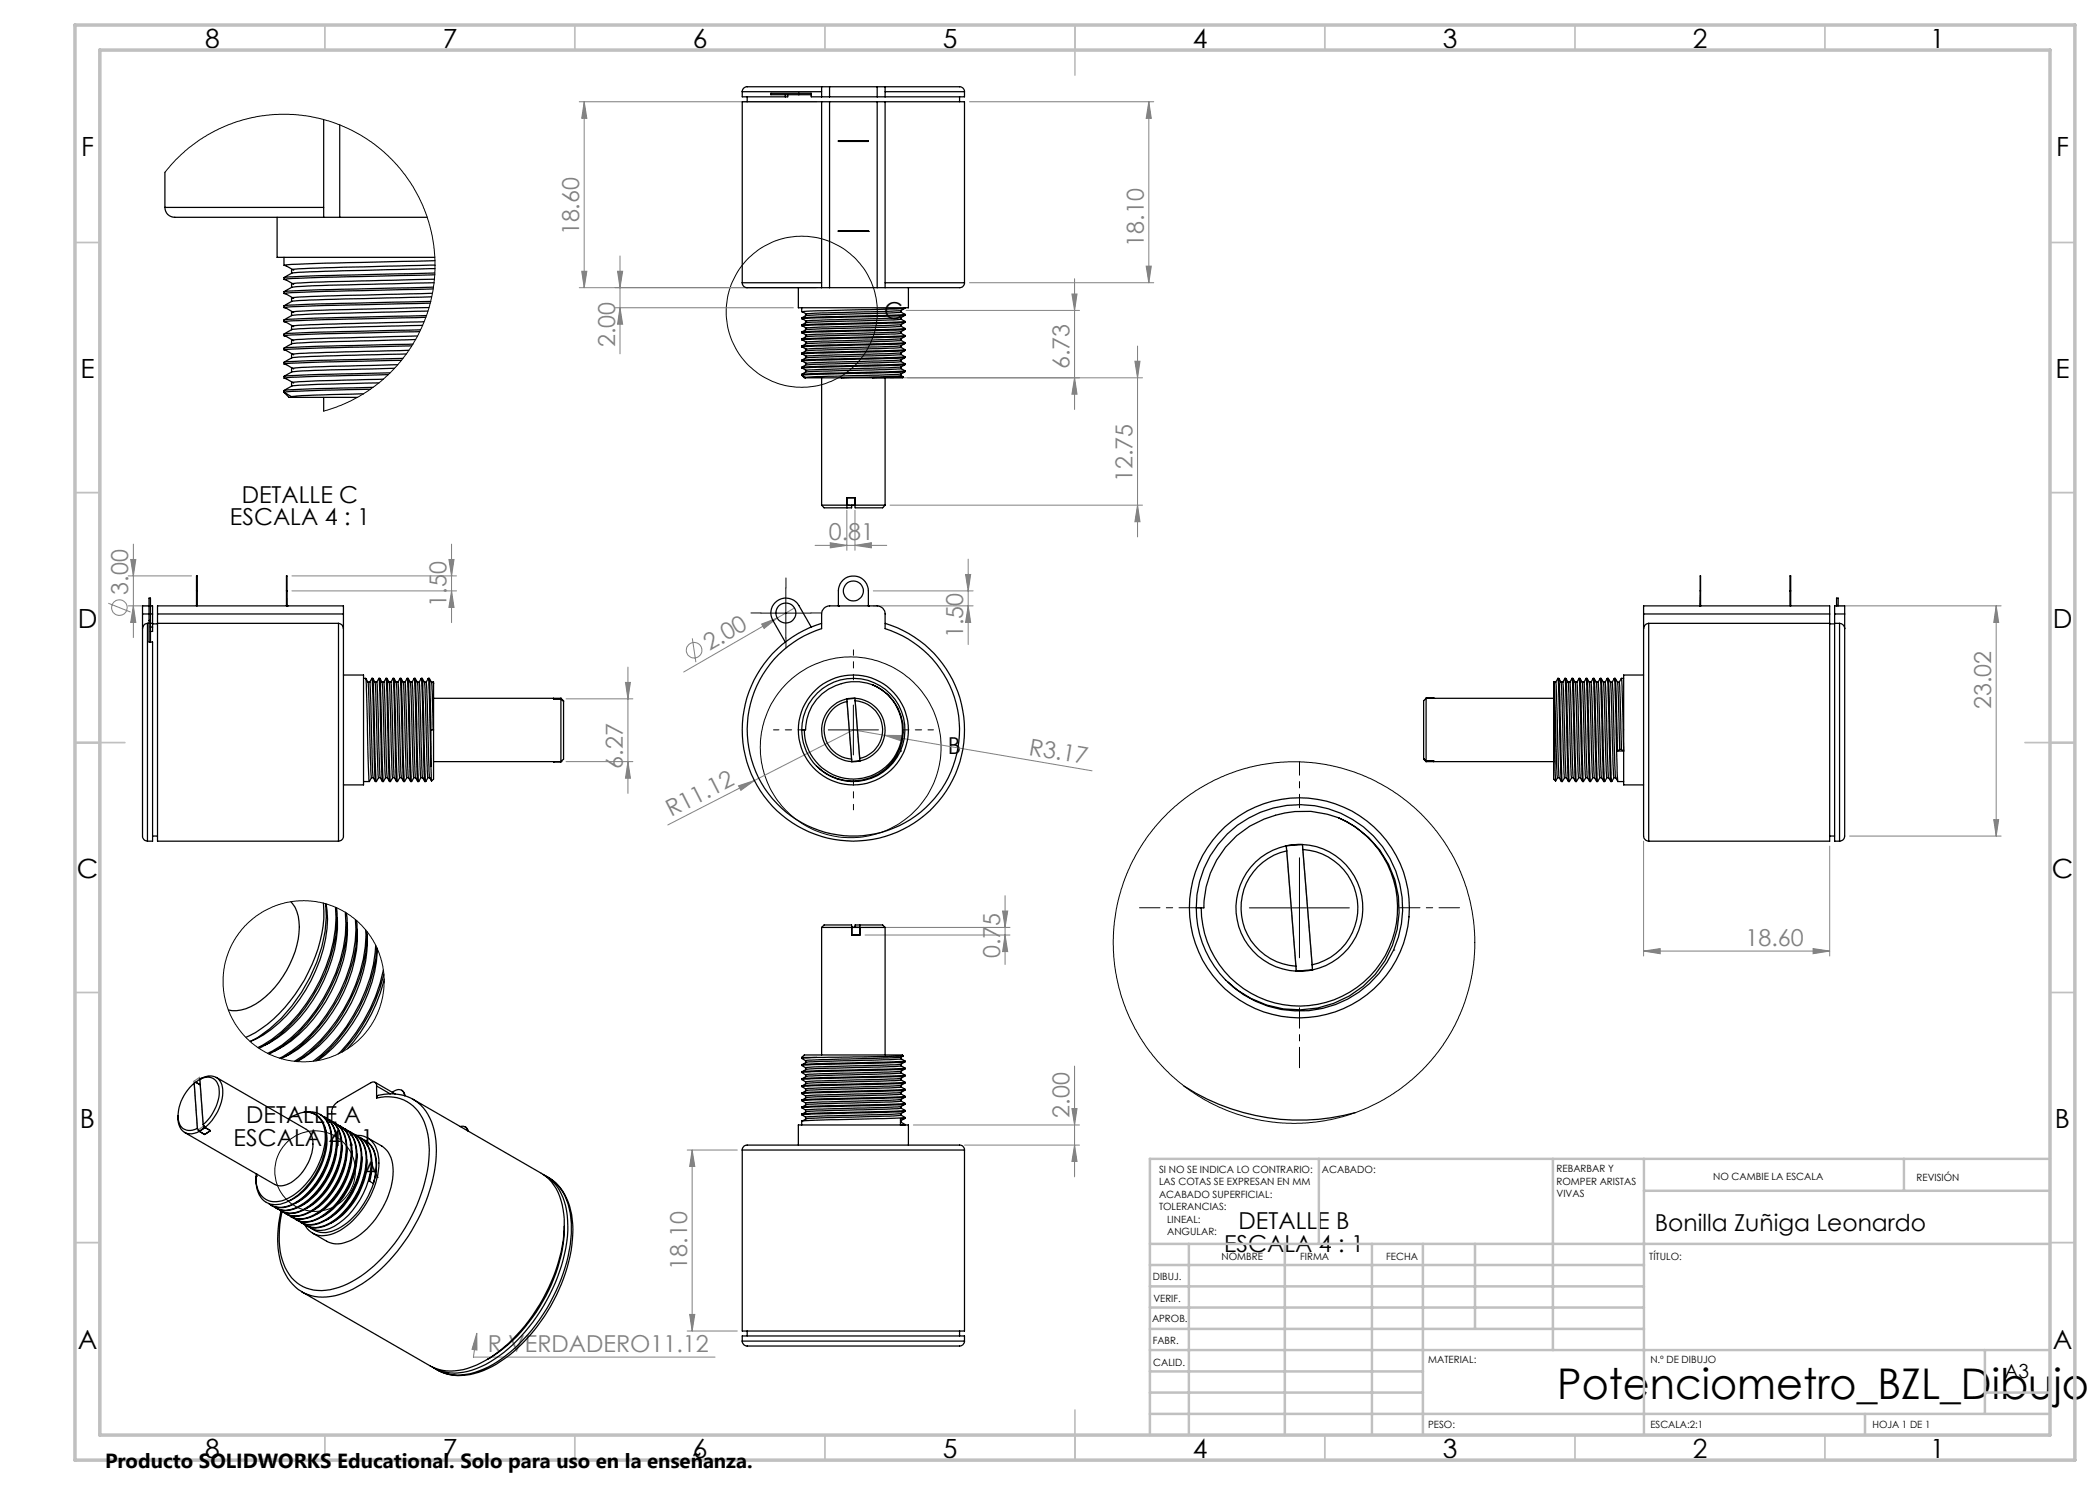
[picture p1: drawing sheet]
<svg xmlns="http://www.w3.org/2000/svg" width="420mm" height="297mm" viewBox="0 0 420 297" stroke-linecap="round" stroke-linejoin="round" font-family="sans-serif">
<g fill="none" stroke="#808080" stroke-width=".2">
<path d="M115.9 20.4h47.4M116.8 20.4v37.1M116.8 20.4l.6 3.3h-1.1zM193.9 20.4h36.9M229.8 20.4l.5 3.3h-1.1zM229.8 20.4v36.1M115.9 57.5h47.4M116.3 54.3h1.1l-.6 3.2zM123.5 54.3h1l-.5 3.2zM124 51.2v19.6M193.9 56.5h36.9M214.4 58.8h1l-.5 3.3z"/>
<path d="M214.9 55.7v26.2M229.2 53.2h1.1l-.5 3.3zM123 61.6h35.7M124 61.6l.5 3.2h-1zM178 75.6h50.5M181.2 62.1h34.7M214.9 75.6l.5 3.2h-1zM227 72.2h1l-.5 3.4zM227.5 69.2v38.2M25.6 115.2h12.7M26.1 111.9h1.1l-.5 3.3zM26.7 108.8v18.7"/>
<path d="M58.4 115.2h32.9M58.4 118.2h32.9M89.8 111.9h1l-.5 3.3zM90.3 118.2l.5 3.3h-1zM90.3 108.8v15.7M163 109.1h14.3M166.1 108.5l3.3 .6-3.3 .5zM169.4 102.1v8M171 109.1l3.3-.6v1.1zM171 102.1v8M174.7 118.2h19.9M178 101h50.5"/>
<path d="M193.1 114.9h1l-.5 3.3zM193.6 111.8v17.1M227.5 101l.5 3.3h-1zM21.7 120.6l4.4 1.8M25.6 121.2h4.9M26.7 121.2l.5 3.3h-1.1zM113.2 139.8h13.4M125.1 136.5h1l-.5 3.3zM125.6 133.4v25.3M138.5 127.7l.7 4.7M152.3 124.8l3.1-1.2-2.6 2.1zM158.9 121.6l-22.2 12.8"/>
<path d="M174.7 121.2h19.9M193.6 121.2l.5 3.3h-1zM367.9 121.2h32.3M399.2 121.2v46M399.2 121.2l.5 3.3h-1zM113.2 152.3h13.4M125.6 152.3l.5 3.3h-1zM147.7 157.2l3.2-1.1-2.7 2zM176.9 147.1h3.4l-.2 1zM176.9 147.1l-6.2-1.1-37.1 19M176.9 147.1l41.5 7.1M201 179.1v13.8"/>
<path d="M328.7 168.2v23M365.9 169.2v22M369.9 167.2h30.3M398.7 163.9h1l-.5 3.3zM173 187h29M173 185.5h29M200.5 182.2h1l-.5 3.3zM201 187l.5 3.3h-1zM328.7 190.2l3.3-.5v1zM328.7 190.2h37.2M362.6 189.7l3.3 .5-3.3 .5zM214.9 213.2v22.2"/>
<path d="M137.4 230h10.1M138.4 230v36.2M138.4 230l.6 3.3h-1.1zM182.7 225h33.2M192.9 229h23M214.4 221.7h1l-.5 3.3zM214.9 229l.5 3.3h-1zM95.4 266.7v3.3l-1-.1zM95.4 266.7l-.7 4.7h48.3M137.4 266.2h10.1M137.9 262.9h1.1l-.6 3.3z"/>
<circle cx="23.9" cy="121.5" r="1.55"/>
<circle cx="138.8" cy="130" r="1.55"/>
</g>
<g fill="none" stroke="#000" stroke-width=".2">
<path d="M157.2 117.6v10M152.2 122.6h10M165.7 146h10M170.7 141v10M259.9 171.6v20M249.9 181.6h20"/>
<circle cx="160.4" cy="62.4" r="15.1"/>
<circle cx="170.1" cy="149.5" r="18.1"/>
<circle cx="63" cy="234.2" r="8.1"/>
</g>
<path d="M259.9 161.6v-9.2" fill="none" stroke="#000" stroke-width=".2" stroke-dasharray="15.2 1.3 1.3 1.3" stroke-dashoffset="12.5"/>
<path d="M239.9 181.6h-12M279.9 181.6h12M259.9 201.6v12" fill="none" stroke="#000" stroke-width=".2" stroke-dasharray="15.2 1.3 1.3 1.3" stroke-dashoffset="11.1"/>
<path d="M169.4 139.8l1.6-.1 1 12.5-1.6 .1zM257.2 169.2l3.3-.3 2 25.1-3.2 .2zM38.8 216.2l1.1-.7 .7 9.8-1.1 .8z" fill="none" stroke="#808080" stroke-width=".25"/>
<g fill="none" stroke="#c0c0c0" stroke-width=".35">
<path d="M65 5v5M115 5v5M165 5v5M215 5v10M265 5v5M315 5v5M365 5v5M15 48.5h5M410 48.5h5M15 98.5h5M410 98.5h5M15 148.5h10"/>
<path d="M405 148.5h10M15 198.5h5M410 198.5h5M15 248.5h5M410 248.5h5M65 287v5M115 287v5M165 287v5M215 282v10M265 287v5M315 287v5M365 287v5"/>
</g>
<g fill="none" stroke="#c0c0c0" stroke-width=".5">
<path d="M263.8 231.8v17M310.6 231.8v38.2M328.8 231.8v55.2M328.8 238.2h81.2M380.8 231.8v6.4M410 231.8h-180v55.2M230 248.8h180M230 257.3h98.8M230 253h98.8M237.8 248.8v38.2M257 248.8v38.2M274.4 248.8v38.2"/>
<path d="M284.6 248.8v38.2M295 248.8v17M230 265.8h98.8M230 261.5h98.8M230 278.5h54.6M230 274.3h54.6M230 270h180M397 278.5h13M397 270v12.8M230 282.8h180M373 282.8v4.2"/>
</g>
<path d="M15 5h400v287h-400zM20 10h390v277h-390z" fill="none" stroke="#c0c0c0" stroke-width=".7"/>
<path d="M170.7 136v-6M160.7 146h-6M170.7 156v6M180.7 146h6" fill="none" stroke="#000" stroke-width=".2" stroke-dasharray="15.2 1.3 1.3 1.3" stroke-dashoffset="14.1"/>
<path d="M157.2 117.6v-2M152.2 122.6h-2M157.2 127.6v2M162.2 122.6h2" fill="none" stroke="#000" stroke-width=".2" stroke-dasharray="15.2 1.3 1.3 1.3"/>
<g fill="#808080">
<path d="M147.7 157.2l3.2-1.1-2.7 2z"/>
<path d="M152.3 124.8l3.1-1.2-2.6 2.1z"/>
<path d="M176.9 147.1h3.4l-.2 1z"/>
<path d="M171 109.1l3.3-.6v1.1zM166.1 108.5l3.3 .6-3.3 .5z"/>
<path d="M328.7 190.2l3.3-.5v1zM362.6 189.7l3.3 .5-3.3 .5zM95.4 266.7l-1 3.2 1 .1z"/>
<path d="M125.6 152.3l.5 3.3h-1zM125.1 136.5h1l-.5 3.3zM229.2 53.2h1.1l-.5 3.3zM229.8 20.4l.5 3.3h-1.1zM227.5 101l.5 3.3h-1zM227 72.2h1l-.5 3.4zM116.3 54.3h1.1l-.6 3.2zM116.8 20.4l.6 3.3h-1.1zM201 187l.5 3.3h-1zM200.5 182.2h1l-.5 3.3zM214.9 229l.5 3.3h-1zM214.4 221.7h1l-.5 3.3z"/>
<path d="M89.8 111.9h1l-.5 3.3zM90.3 118.2l.5 3.3h-1z"/>
<path d="M193.1 114.9h1l-.5 3.3zM193.6 121.2l.5 3.3h-1zM399.2 121.2l.5 3.3h-1zM398.7 163.9h1l-.5 3.3zM214.4 58.8h1l-.5 3.3zM214.9 75.6l.5 3.2h-1zM123.5 54.3h1l-.5 3.2zM124 61.6l.5 3.2h-1zM138.4 230l.6 3.3h-1.1zM137.9 262.9h1.1l-.6 3.3z"/>
<path d="M26.1 111.9h1.1l-.5 3.3zM26.7 121.2l.5 3.3h-1.1z"/>
</g>
<g fill="none" stroke="#000" stroke-width=".25">
<path d="M148.4 18.3v1.1h8.7M148.4 18.3h15.9M149.4 19.4v1M157.1 18.9v.5M157.6 18.9v.5h-.5M159.8 18.7h-5.6v.2h5.6M159.8 18.7h2.4v.7h2.1M159.8 18.7v.2M159.8 18.9h2.4M164.3 17.4h-14.5a1.08 1.08 0 0 0-1.4 .9M164.3 17.4h1.6M164.3 19.4h1.6"/>
<path d="M164.3 17.4v2M165.9 17.4v2M165.9 19.4h9.5M165.9 17.4h9.5M175.4 19.4h1.6M175.4 17.4h1.6M175.4 17.4v2M177 17.4h14.5a1.08 1.08 0 0 1 1.4 .9M177 18.3h15.9M177 17.4v2M191.9 19.4v1M192.9 18.3v1.1h-15.9"/>
<path d="M33 34.5v7M64.7 23.9v19.6M67.9 25v18.5M164.3 20.4h1.6M164.3 20.4h-15.9v36.1M164.3 20.4v37.1M165.9 20.4v37.1M165.9 20.4h9.5M167.7 28.1h6v.2h-6zM175.4 20.4h1.6M175.4 20.4v37.1M177 20.4h15.9v36.1"/>
<path d="M177 20.4v37.1M33 41.5a2.14 2.14 0 0 0 2.7 2h29M33 41.5h31.7M55.4 43.5v8h31.6M56.8 51.5v1.6M57.2 58.8l1.5 .9M57.2 56l1.5 .9M57.2 53.2l1.5 .8M58.3 59.6v.7M58.3 53.9v.7M64.7 43.5h3.2M67.9 43.5h17.5"/>
<path d="M86.3 59.4h-2.2a515.9 515.9 0 0 0-25.8 .9l-1.5 .9v.3M86.5 58.7h-2.4a515.9 515.9 0 0 0-25.8 .9M86.6 57.8l-21.5 .5-8.3 .4 .5 .1M86.7 57.4l-22.8 .6-7.1 .3M86.8 56.5l-27.4 .8a2.51 2.51 0 0 0-1.8 .6l-.8 .4v.4M86.9 55.8l-27.5 .8-1.1 .2v.7M87 55a737.9 737.9 0 0 0-30.2 .9l.5 .1M87 54.6a733.6 733.6 0 0 0-30.2 .9M87 53.7l-2.9 .1a511.3 511.3 0 0 0-25.8 .8l-1.5 .9v.4M87 52.1a737.2 737.2 0 0 0-30.2 1l.5 .1M87 53l-2.9 .1a511.3 511.3 0 0 0-25.8 .8M148.4 56.5a1.21 1.21 0 0 0 1.7 1h14.2"/>
<path d="M148.4 56.5h15.9M159.7 57.5v4.1h22v-4.1M164.3 57.5h1.6M165.9 57.5h9.5M167.7 46.3v-.2h6v.2M167.7 46.2h6M167.7 46.3h.1M173.7 46.3h.1M175.4 57.5h1.6M177 56.5h15.9M192.9 56.5a1.21 1.21 0 0 1-1.7 1h-14.2M56.8 78.5l1.5 .8"/>
<path d="M56.8 78.5l1 1h.5M57.2 72.9l1.5 .9M57.2 70.1l1.5 .9M57.2 67.3l1.5 .9M57.2 64.4l1.5 .9M57.2 61.6l1.5 .9M57.2 75.7l1.5 .9M58.3 76.5v.7M58.3 70.9v.7M58.3 65.2v.7M58.3 79.3v.2M58.3 79.5h13.2"/>
<path d="M64.7 79.5v2.7M72.7 78.8l-9.8 .2-4.6 .3M74.1 77.9l-11.1 .2-6.2 .4M74.6 77.5l-10.7 .2-7.1 .4M75.8 76.6l-15.9 .4a4.1 4.1 0 0 0-3.1 1.1v.4M76.7 75.8l-13.1 .4-5.3 .3M77.6 74.9l-12.5 .3-8.3 .4 .5 .1M78 74.6l-14.1 .3-7.1 .4M78.9 73.7l-19.5 .6a2.55 2.55 0 0 0-1.8 .5l-.8 .5v.3M79.6 73l-19.2 .5-2.1 .2v.7M80.3 72.1l-15.2 .3-8.3 .4 .5 .1M80.6 71.7l-16.7 .4-7.1 .4"/>
<path d="M81.3 70.8l-21.5 .6a4.1 4.1 0 0 0-3 1.1v.3M81.8 70.1l-19.7 .5-3.8 .3M82.3 69.2l-17.2 .4-8.3 .4 .5 .1M82.6 68.8l-18.7 .4-7.1 .4M83.1 67.9l-23.7 .7a2.53 2.53 0 0 0-1.8 .6l-.8 .4v.4M83.5 67.2l-24.1 .7-1.1 .1v.8M83.9 66.3l-18.8 .4-8.3 .5 .5 .1M84.1 66l-20.2 .4-7.1 .4M84.5 65l-.3 .1a525.8 525.8 0 0 0-25.9 .8l-1.5 .9v.4M84.8 64.3l-.6 .1a525.8 525.8 0 0 0-25.9 .8M85.2 63.5l-20.1 .4-8.3 .4 .5 .1M85.3 63.1l-21.4 .5-7.1 .4"/>
<path d="M85.6 62.2l-26.2 .8a2.53 2.53 0 0 0-1.8 .5l-.8 .5v.3M85.8 61.5l-26.4 .8-1.1 .1v.7M86 60.6a690.4 690.4 0 0 0-29.2 .9l.5 .1M86.1 60.3l-22.2 .5-7.1 .4M160.3 75l.8 .5M160.3 61.6v.7M160.3 63.6v.1M160.3 65v.2M160.3 66.4v.2M160.3 67.8v.2M160.3 69.2v.2M160.3 70.6v.2"/>
<path d="M160.3 72v.2M160.3 73.4v.2M160.3 74.9v.1M160.3 75l.6 .6h.2M161.1 71.6l-.7 .4M161.1 68.8l-.7 .4M161.1 66l-.7 .4M161.1 63.1l-.7 .5M161.1 74.1v.3l-.7 .5M161.1 71.3v.3M161.1 68.4v.4M161.1 65.6v.4"/>
<path d="M161.1 62.8v.3M161.1 75.5v.1M161.1 75.6h7.2M164.3 75.6v25.4M168.3 75.6h6.3M177 75.6v25.4M180.2 72l-19 .6-.1 .4-.7 .4M180.2 69.1l-18.1 .6-1 .1v.4l-.7 .4M180.2 66.3l-18.1 .6-1 .1v.4l-.7 .4M180.2 63.5l-18.1 .6-1 .1v.4l-.7 .4M180.2 74.8l-19.1 .7M180.2 68.1l-19.1 .7"/>
<path d="M180.2 65.3l-19.1 .7M180.2 62.4l-19.1 .7M180.2 73.7l.8 .5M180.2 72.3l.8 .4M180.2 70.9l.8 .4M180.2 69.5l.8 .4M180.2 67.7v.4l.8 .4M180.2 66.7l.8 .4M180.2 64.9v.4l.8 .4M180.2 63.8l.8 .5M180.2 62.1v.3l.8 .5M180.2 75.1l.5 .3-.2 .2h-5.9"/>
<path d="M180.2 70.6v.3M180.2 73.4v.3M180.2 73.4l-19.1 .7M180.2 70.6l-19.1 .7M180.2 67.7l-19.1 .7M180.2 64.9l-19.1 .7M180.2 62.1l-19.1 .7M180.2 75.1l-11.9 .5M180.2 73.7l-19.1 .7M180.2 72.3l-19.1 .7M180.2 70.9l-19.1 .7M180.2 69.5l-19.1 .7"/>
<path d="M180.2 66.7l-19.1 .7M180.2 63.8l-19.1 .8M180.6 75.4l-6 .2M181 68.7l-2 .2-18.7 .5 1 .5M181 63l-2 .2-18.7 .5 1 .5M181 61.6l-2 .2-18.7 .5 1 .5M181 73l-.8 .4M181 71.5l-.8 .5v.3M181 70.1l-.8 .5M181 68.7l-.8 .4v.4M181 67.3l-.8 .4M181 65.9l-.8 .4v.4"/>
<path d="M181 64.5l-.8 .4M181 63.1l-.8 .4v.3M181 61.7l-.8 .4M181 74.4l-.8 .4v.3M181 74.3l-2 .2-18.7 .5M181 74.2l-20.6 .7M181 72.7l-20.6 .7M181 71.3l-20.6 .7M181 69.9l-20.6 .7M181 68.5l-20.6 .7M181 67.1l-20.6 .7M181 65.7l-20.6 .7"/>
<path d="M181 64.3l-20.6 .7M181 62.9l-20.6 .7M181 71.3l-.1 .2-1.9 .2-18.7 .5 1 .5M181 69.9l-.1 .2-1.9 .2-18.7 .5 1 .5M181 67.1l-.1 .2-1.9 .1-18.7 .6 1 .5M181 65.7l-.1 .2-1.9 .1-18.7 .6 1 .5M181 64.3l-.1 .2-1.9 .1-18.7 .6 1 .4M181 72.7l-.1 .3-1.9 .1-18.7 .5 1 .5M181 61.6h.1M181 62.9v.1M181 68.5v.2M181 74.2v.1"/>
<path d="M169.4 99.6h1.6M169.4 99.6v1.4M171 99.6v1.4M39.3 118.2v-3h.1v3M39.3 118.2h.1M39.3 118.2v3M39.4 118.2v3M57.3 118.2v-3h.1v3M57.3 118.2h.1M57.3 118.2v3M57.4 118.2v3M164.3 101h5.1"/>
<path d="M164.3 101l.5 .6h4.6M169.4 101h1.6M169.4 101v.6M170.4 101l-.1 .6h-.9M170.9 101.1h.1M171 101h6M171 101v.6h5.5l.5-.6M340 118.2v-3l.1 3M340 118.2h.1M340 118.2v3M340.1 118.2v3M358 118.2v-3h.1v3"/>
<path d="M358 118.2h.1M358 118.2v3M358.1 118.2v3M28.5 125.7v41.1a1.15 1.15 0 0 0 1 1.4M28.5 122.8h1.3M28.5 122.8v2.9M29.5 124.7a1.01 1.01 0 0 0-1 1M29.5 124.7v43.5M29.5 124.7h.3M29.8 124.1v4.3h.7v39.8h-1M29.8 124.1v-4.5h.3v4.5M29.8 121.2h-1.3v1.6"/>
<path d="M29.8 124.1h.3M30.1 121.2h.4v1.6M30.1 124.7h.4M30.1 122.8h.4M30.1 125.4h.4M30.1 124.1v4.3M30.5 124.7v.7M30.5 124.8h1M30.5 125.4v.9h-.4M30.5 122.8v1.9M31.5 124.7v43.5h36.2M31.5 122.8v-1.6h37.2v1.6"/>
<path d="M31.5 124.7h36.2M31.5 122.8h37.2M31.5 122.8v1.9M57.4 121.2h.1M67.7 124.7a1.08 1.08 0 0 1 1 1M67.7 124.7v43.5M68.7 125.7v41.1a1.15 1.15 0 0 1-1 1.4M68.7 135h4v22h-4M68.7 122.8v2.9M72.7 135.7h.4M73.1 135.7l.7 20.6M73.2 135.7l.2 .4a7.4 7.4 0 0 1 .4 3.4l.5 16"/>
<path d="M73.6 136.4h.3l.5-.7h.1l.7 20.6h-.1M73.9 136.5l.7 19M74.4 135.7l.7 20.6M74.6 135.7l.2 .4a8.1 8.1 0 0 1 .4 3.8l.5 15.6M75 136.4h.4l.4-.7h.2l.7 20.6h-.2M75.4 136.5l.7 19M75.8 135.7l.7 20.6M76 135.7a4.2 4.2 0 0 1 .6 3l.5 16.8M76.4 136.4h.4M76.8 136.4l.4-.7h.2l.7 20.6h-.2M76.8 136.4l.7 19.1M77.2 135.7l.7 20.6"/>
<path d="M77.4 135.7l.2 .4a8 8 0 0 1 .4 3.7l.5 15.7M78.2 136.5l.7 19M78.6 135.7l.7 20.6M78.8 135.7h-.2l-.4 .7h-.4M78.8 135.7l.7 20.6M78.8 135.7a4.2 4.2 0 0 1 .6 2.9l.5 16.9M79.6 136.5l.7 19M80 135.7l.7 20.6M80.2 135.7h-.2l-.4 .7h-.4M80.2 135.7l.7 20.6h-.2M80.2 135.7l.2 .4a8 8 0 0 1 .4 3.7l.6 15.7M80.6 136.4h.4l.4-.7h.2l.7 20.6h-.2"/>
<path d="M81 136.5l.7 19M81.4 135.7l.7 20.6M81.6 135.7a4.2 4.2 0 0 1 .6 2.9l.6 16.9M82.1 136.4h.3l.4-.7h.2l.7 20.6h-.2M82.4 136.5l.7 19M82.8 135.7l.7 20.6M83 135.7l.5 .8 .1 .7 .6 18.3M83.5 136.4h.3M84.2 135.7l.7 20.6M84.5 135.7a4 4 0 0 1 .5 2.9l.6 16.9M84.9 136.4h.3M85.7 135.7l.2 4.6 .3 12.9"/>
<path d="M85.8 135.7h-.1l-.5 .8 .7 19M85.8 135.7l.4 10.3M85.9 135.7l.2 .4a7.6 7.6 0 0 1 .4 3.7l.1 6.2M86.3 136.4h.3M86.7 136.3v.4zM86.7 136.7v9.3M86.7 139.7h25.5M110.7 139.7v.1M110.7 139.8h1.5M112.2 139.7v.1M112.2 139.8v12.5M112.2 139.8l.5 .5"/>
<path d="M112.2 139.7l.5 .6M162.2 125.4l-2.4-4.3a3 3 0 0 0-4.1-1.1 3 3 0 0 0-1.1 4.1l2.5 4.3M164.3 124.7a22.2 22.2 0 0 0-11.7 34.2 22.2 22.2 0 0 0 36.2 0 22.2 22.2 0 0 0-11.8-34.2M164.8 121.7l.5-.4 .6-.1h9.5a1.63 1.63 0 0 1 1.6 1.6v2.9a21.2 21.2 0 0 1 10.9 32.7 21.2 21.2 0 0 1-34.4 0 21.2 21.2 0 0 1 10.8-32.7l.1-3.2zM167.7 121.2v-3a3 3 0 0 1 3-3 3 3 0 0 1 3 3v3M167.7 121.2h.1M169.4 139.8a6.4 6.4 0 0 0-5 6.7 6.4 6.4 0 0 0 6 5.8M169.4 139.8v.5M171 139.7l-1.6 .1M171 139.7a6.3 6.3 0 0 1 6 5.8 6.3 6.3 0 0 1-5 6.7M171 139.7v.5M173.7 121.2h.1"/>
<path d="M174.6 137a10.1 10.1 0 0 1 4.2 14.9 10.1 10.1 0 0 1-15.5 1.3 10.2 10.2 0 0 1-3-7.2M174.6 137a9.8 9.8 0 0 1 1.5 17.2 9.8 9.8 0 0 1-15.2-8.2M174.6 137a9.9 9.9 0 0 0-13.5 9h-.8M285.2 139.7h25.5M285.2 139.7h.1M285.2 139.7v12.5M285.2 139.7l-.5 .5v11.5M286.7 139.7h.1M310.7 137l.4 19.2M310.7 137v18.8l.4 .4M310.7 137v-.7l.2 1 .4 15.1 .2 3.1M310.8 136.4h.3"/>
<path d="M311.1 136.5l.6 18.4 .1 .6 .5 .8M311.6 135.7l-.5 .8M311.6 135.7h.1a4.2 4.2 0 0 1 .6 3l.6 16.8M311.6 135.7l.7 20.6M311.7 135.7l.8 20.6M312.6 136.5l.6 19M313 135.7l-.4 .7h-.4M313 135.7h.2l.2 .4 .3 .8 .4 15.5 .2 3.1M313 135.7l.7 20.6M313.2 135.7l.7 20.6M314 136.5l.6 18.4v.6l.5 .8M314.4 135.7l-.4 .7h-.4"/>
<path d="M314.4 135.7h.2l.5 .8v1l.6 18M314.4 135.7l.7 20.6M314.6 135.7l.7 20.6M315.4 136.5l.5 17.6 .2 1.4 .4 .8M315.8 135.7l-.4 .7h-.4M315.8 135.7h.2l.2 .4 .3 .8 .4 15.5 .2 3.1M315.8 135.7l.7 20.6M316 135.7l.7 20.6M316.8 136.5l.6 18.4 .1 .6 .4 .8M317.2 135.7l-.4 .7h-.4M317.2 135.7h.2l.5 .8 .1 1 .6 18M317.2 135.7l.7 20.6"/>
<path d="M317.4 135.7l.7 20.6M318.2 136.5l.7 19M318.6 135.7l-.4 .7h-.3M318.6 135.7h.2l.3 .4 .2 .8 .5 15.4 .2 3.2M318.6 135.7l.7 20.6M318.8 135.7l.7 20.6M319.6 136.5l.7 19M320 135.7l-.4 .7h-.3M320 135.7h.2l.5 .8 .1 1 .6 18M320 135.7l.7 20.6M320.2 135.7l.7 20.6M320.7 136.4h.3"/>
<path d="M321 136.4l.6 16.3a6.1 6.1 0 0 0 .3 3.2l.3 .4M321.5 135.7l-.5 .7M321.5 135.7h.1l.3 .4a9.7 9.7 0 0 1 .4 3.8l.3 12.4 .2 3.2M321.5 135.7l.7 20.6M321.6 135.7l.7 20.6M322.4 136.5l.6 18.3 .1 .7 .5 .8M322.9 135.7l-.5 .7h-.3M322.9 135.7h.1l.5 .8 .4 13.4M322.9 135.7l.7 20.6M323 135.7l.3 3.5 .2 11M323.8 136.5l.5 13.4M324.3 135.7l-.5 .7h-.3"/>
<path d="M324.3 135.7l.4 14.5M324.3 135.7h.4M328.7 125.7v40.8a1.28 1.28 0 0 0 1 1.7M328.7 135h-4v22h4M328.7 122.8v-1.6h37.2v1.6M328.7 122.8h37.2M328.7 122.8v2.9M329.7 124.7a1.06 1.06 0 0 0-1 1M329.7 124.7v43.5M329.7 124.7h36.2M340 121.2h.1M365.9 124.7v43.5h-36.2"/>
<path d="M365.9 124.8h1M365.9 122.8v1.9M366.9 124.7v43.5h1M366.9 122.8v-1.6h2v1.6M366.9 124.7h1M366.9 122.8h2M366.9 122.8v1.9M367.3 121.1v-1.5h.3v1.5M367.3 121.1h.3M367.3 121.1v.1M367.6 121.1v.1M367.9 124.7a1.08 1.08 0 0 1 1 1"/>
<path d="M367.9 124.7v43.5M368.9 125.7v41.1a1.15 1.15 0 0 1-1 1.4M368.9 122.8v2.9M72.7 156.3h1.1M74.3 155.5l-.4 .8M74.3 155.5h.3M74.6 155.5l.5 .8M75.7 155.5l-.4 .8M75.7 155.5h.4M76.1 155.5l.4 .8M77.1 155.5l-.4 .8M77.1 155.5h.4"/>
<path d="M77.5 155.5l.4 .8M78.5 155.5l-.4 .8M78.5 155.5h.4M78.9 155.5l.4 .8M79.3 156.3h.2M79.9 155.5l-.4 .8M79.9 155.5h.4M80.3 155.5l.4 .8M81.4 155.5l-.5 .8M81.4 155.5h.3M81.7 155.5l.4 .8M82.8 155.5l-.5 .8"/>
<path d="M82.8 155.5h.3M83.1 155.5l.4 .8M84.2 155.5l-.5 .8M84.2 155.5h.3M84.5 155.5l.4 .8M84.5 155.5l-.7-19 .4-.8h.3l.1 1.3 .5 19.3M84.9 156.3h.2M85.6 155.5l-.4 .8M85.6 155.5h.3M86.2 153.2l.1 3M86.2 146v7.2M86.2 146h.5"/>
<path d="M86.7 146v9.8l-.4 .4-.4-.7M86.7 152.3h25.5M110.7 152.3h.1M112.2 152.3h.1M112.7 140.3v11.5l-.5 .5M160.3 146a10.3 10.3 0 0 1 12.9-10 10.3 10.3 0 0 1 6.5 14.9 10.3 10.3 0 0 1-16.2 2.5M169.4 140.3a5.8 5.8 0 0 0-4.6 6.2 5.8 5.8 0 0 0 5.5 5.3M169.4 140.3l.9 11.5M170.3 151.8l.1 .5M171 140.2a5.8 5.8 0 0 1 5.5 5.3 5.8 5.8 0 0 1-4.6 6.2M171 140.2l.9 11.5M171.9 151.7l.1 .5"/>
<path d="M172 152.2l-1.6 .1M180.1 150.2h.1M284.7 151.7l.5 .6M284.7 151.7l.5 .5M285.2 152.2v.1M285.2 152.3h25.5M285.2 152.2h1.5M286.7 152.2v.1M311.5 155.5l-.4 .7M311.5 155.5h.4M312.3 156.3h.2M312.9 155.5l-.4 .8"/>
<path d="M312.9 155.5h.4M313.2 155.5l.5 .8M313.7 156.3h.2M314.3 155.5l-.4 .8M314.3 155.5h.4M315.1 156.3h.2M315.7 155.5l-.4 .8M315.7 155.5h.4M316.5 156.3h.2M317.1 155.5l-.4 .8M317.1 155.5h.4M317.9 156.3h.2"/>
<path d="M318.6 155.5l-.5 .8M318.6 155.5h.3M318.9 155.5l.4 .8M319.3 156.3h.2M320 155.5l-.5 .8M320 155.5h.3M320.3 155.5l.4 .8M320.7 156.3h.2M321.4 155.5l-.5 .8M321.4 155.5h.3M322.2 156.3h.1M322.8 155.5l-.5 .8"/>
<path d="M322.8 155.5h.3M323.5 150.2h1.2M323.6 156.3h1.1M323.9 149.9l-.4 .3M323.9 149.9h.4M324.3 149.9l.4 .3M30.5 167.2h1M257.2 169.2a12.7 12.7 0 0 0-10 13.4 12.7 12.7 0 0 0 12.1 11.6M257.2 169.2l.2 1M257.4 170.2a11.7 11.7 0 0 0-9.2 12.3 11.7 11.7 0 0 0 11 10.7M257.4 170.2l1.8 23M260.5 168.9l-3.3 .3"/>
<path d="M260.5 168.9a12.7 12.7 0 0 1 12 11.7 12.7 12.7 0 0 1-10 13.4M260.5 168.9l.1 1M260.6 169.9a11.7 11.7 0 0 1 10.9 10.7 11.7 11.7 0 0 1-9.1 12.4M260.6 169.9l1.8 23.1M267.7 163.5a20.1 20.1 0 0 1 11.3 24 20.1 20.1 0 0 1-22.3 14.3 20.3 20.3 0 0 1-17.4-20.2M267.7 163.5a19.6 19.6 0 0 1 3 34.5 19.6 19.6 0 0 1-30.5-16.4M267.7 163.5a20.2 20.2 0 0 0-24.4 8.5 18.9 18.9 0 0 0-2.5 9.6h-1.5M365.9 167.2h1M58.2 180.3a7.5 7.5 0 0 1 1.6 6.3 19.7 19.7 0 0 1-9.6 14.7 6.9 6.9 0 0 1-4.5 .7M64.7 180.6a24.9 24.9 0 0 1-3 13.8 28.3 28.3 0 0 1-11.9 12.8l-.6 .3M65.1 180.8a28.2 28.2 0 0 1-4.8 17.6 26.8 26.8 0 0 1-10.3 9.9M65.2 180.8a24.9 24.9 0 0 1-3 15.3 26.8 26.8 0 0 1-11.1 11.8l-1 .3"/>
<path d="M67.1 181.5a30.7 30.7 0 0 1-7.3 21.2 25.2 25.2 0 0 1-8.2 6.8M67.3 181.5a29.9 29.9 0 0 1-6.4 20.2 25.2 25.2 0 0 1-9.1 8M67.4 183.5a26.4 26.4 0 0 1-3.7 14.7 25.9 25.9 0 0 1-10.7 10.8M69.1 182.5a28.3 28.3 0 0 1-4.3 17 27.6 27.6 0 0 1-11.3 11.2M69.3 182.6a26.6 26.6 0 0 1-3.5 15.7 29.3 29.3 0 0 1-11.9 12.5h-.1M69.4 184.6a27.6 27.6 0 0 1-5.4 17.5 24.9 24.9 0 0 1-9.1 8.2M71.1 183.9a30.1 30.1 0 0 1-5.8 19 25.3 25.3 0 0 1-9.4 8.7M71.3 184.1a28.6 28.6 0 0 1-4.9 17.7 27.3 27.3 0 0 1-10.1 9.9M71.4 185.8a28 28 0 0 1-6.1 18.3 23.4 23.4 0 0 1-8.3 7.2M73.1 186a30.8 30.8 0 0 1-7.3 20.2 26.4 26.4 0 0 1-6.9 6.1M73.4 186.9a29.2 29.2 0 0 1-8.1 20.7 22.2 22.2 0 0 1-5.9 4.7M73.4 186.3a31.6 31.6 0 0 1-8.1 20.8 22.4 22.4 0 0 1-6 5.2"/>
<path d="M75.1 189.1a32.6 32.6 0 0 1-12.4 23.1M75.4 189.6a32.8 32.8 0 0 1-12.2 22.6M75.5 189.8a30.1 30.1 0 0 1-11.9 22.3M76.7 194a33.4 33.4 0 0 1-9.1 16.8M76.8 194.8a33.9 33.9 0 0 1-8.4 15.6M76.8 195.9a31.8 31.8 0 0 1-7.3 13.9M164.3 185.5h6.1M164.3 185.5l.5-.5h5.5l.1 .5M164.3 185.5v25.5M170.4 185.5h1.6M170.4 187h1.6M170.4 185.5h.1"/>
<path d="M170.4 185.5v1.5M171.9 185h4.6l.5 .5M171.9 185h-.9v.5M171.9 185l.1 .5M172 185.5h5M172 185.5v1.5M177 185.5v25.5M239.3 181.6a20.6 20.6 0 0 1 25.8-20 20.6 20.6 0 0 1 12.8 30 20.6 20.6 0 0 1-32.3 4.8M259.2 193.2l.1 1M262.4 193l.1 1M262.5 194l-3.2 .2M278.7 190h.1"/>
<path d="M38.8 216.6a8.4 8.4 0 0 0-3.1 7.7 2.35 2.35 0 0 0 3.8 1.4M38.8 216.6l.7 9.1M39.2 216.5l.8 .5M39.2 216.5l-.4 .1M40 215.9a2.39 2.39 0 0 1 2.5-.3 2.39 2.39 0 0 1 1.3 2.2 8.8 8.8 0 0 1-3.2 7.1M40 215.9l.6 9M40.3 215.7l-1.1 .8M40.3 215.7l-.2 .1M40.3 215.7a2.65 2.65 0 0 1 2.9-.3 2.65 2.65 0 0 1 1.4 2.6 9.8 9.8 0 0 1-3.6 7.5M40.3 215.7l-.3 .2M43.3 215.5l18 10.4a3.4 3.4 0 0 1 1.3 3.5 9.6 9.6 0 0 1-5.3 7.6l-1.4 .2-1-.3-18-10.4M75 216.5l4 2.3"/>
<path d="M75.3 219.6l.2-.5a9.6 9.6 0 0 1 7.2 .8M75.3 217.2a.69 .69 0 0 0-.3-.7 .69 .69 0 0 0-.8 0l-6.7 3.9a2.42 2.42 0 0 0-1.1 2v1.9M75.3 219.6a8 8 0 0 1 10.1 6.4 24.2 24.2 0 0 1-2 15.1 32.4 32.4 0 0 1-13 15.2 10.7 10.7 0 0 1-9.8 1 9.6 9.6 0 0 1-4.7-8.1l.1-4.2 .4-2.7M75.3 217.2v2.4M75.3 217.2l2.8 1.6M78.5 218.5a1.38 1.38 0 0 1 2.3 .2l.1 .4M80.3 218l.5 .4 .2 .7M82.7 219.9l25.6 14.8a9.7 9.7 0 0 1 4.3 7.1 27.7 27.7 0 0 1-2.9 15.7 33.4 33.4 0 0 1-12.5 14.6 11.9 11.9 0 0 1-10.2 1.5l-26.5-15.2M82.7 219.9a10.2 10.2 0 0 1 4.5 8.1 31.3 31.3 0 0 1-5.5 19.2 29.6 29.6 0 0 1-12 11 10.2 10.2 0 0 1-9.2 .2M160.3 211.5l.1 .2 2.9-.2M160.3 211.5h3M160.4 213.1l.7 .4"/>
<path d="M160.4 214.5l.7 .4v.4M160.4 215.9l.7 .5M160.4 217.3l.7 .5v.3M160.4 218.8l.7 .4M160.4 211.7l.7 .4v.4M161.1 219.2v.3M161.1 216.4v.3M161.1 213.5v.4M180.2 218.8l-17.4 .6-1.5 .1-.7 .4M180.2 212.8l-19.1 .7M180.2 214.2l-19.1 .7M180.2 215.6l-19.1 .8"/>
<path d="M180.2 217.1l-19.1 .7M180.2 218.5l-19.1 .7M180.2 219.9l-19.1 .7M180.2 213.2l.8 .4M180.2 214.6l.8 .4M180.2 216l.8 .4M180.2 217.4l.8 .4M180.2 213.2l-17.5 .5-1.4 .2-.7 .4M180.2 214.6l-18.3 .6-.6 .1-.7 .4M180.2 216l-17.4 .6-1.5 .1-.7 .4M180.2 217.4l-18.3 .6-.6 .1-.7 .4M180.2 211.8l-18.3 .6h-.6l-.7 .5"/>
<path d="M180.2 211.8l.8 .4M180.2 211.4v.4M180.2 211.4l-19.1 .7M180.7 211.2l-.5 .2M180.7 211.2l-17.4 .3M180.7 211.2l-.2-.2h-19.6l-.6 .5M181 217.8l-20.7 .7 .1 .2 20.6-.7-.8 .5v.3l.8 .4M181 212.2l-20.7 .7 .1 .2 20.6-.7-.8 .4v.4M181 213.8l-.8 .4v.4M181 215l-20.7 .7 .1 .2 20.6-.7-.8 .4v.4M181 216.4l-20.7 .7 .1 .2 20.6-.7-.8 .5v.3M181 213.6l-4.4 .3-14.4 .3-1.9 .1v.2"/>
<path d="M181 219.2l-4.4 .3-14.4 .3-1.9 .2v.1M181 213.8l-20.6 .7M181 212.2v.2M181 213.6v.2M181 215v.2M181 216.4v.2M181 217.8v.2M181 219.2v.2M236.8 217.2a42.6 42.6 0 0 0 34.3 5.3M35.6 223.2a3.1 3.1 0 0 0 1.9 3.5l.9 .1 1.5-.5M39.5 225.7l.4 .6M39.9 226.3l1 .6"/>
<path d="M40.6 224.9l.4 .6M40.8 225.2v.4M41 225.5l-1.1 .8M41 225.5l1.1 .6M42.1 226.1l-1.2 .8M51.3 234.7l-.1 .7M51.4 234.8v.5l-.2 .1M60.9 222.4a3.8 3.8 0 0 1 4 2.8 12.7 12.7 0 0 1-2.1 10.1 12 12 0 0 1-6.7 5.5 3.9 3.9 0 0 1-4.8-3.6l-.1-1.8M60.9 222.4a3.7 3.7 0 0 1 4 3.5 14 14 0 0 1-3.8 11 9.3 9.3 0 0 1-5.9 3.4 3.8 3.8 0 0 1-3.9-3.6l-.1-1.3M60.9 222.4a7.8 7.8 0 0 0-3.2 1.4M61.2 222.4a4.1 4.1 0 0 1 4.8 3.4 14.9 14.9 0 0 1-4.3 12.6 8.7 8.7 0 0 1-5.5 3.1 3.2 3.2 0 0 1-2.5-.8M64 222.9l.1 .1"/>
<path d="M64.1 223a5 5 0 0 1 2.3 4.4 15.8 15.8 0 0 1-7.8 13.5 4.4 4.4 0 0 1-4.4 .1M64.6 223.3a4.6 4.6 0 0 1 2.6 4.1 15.7 15.7 0 0 1-7.3 13.8 4.4 4.4 0 0 1-5.1 .1M65 225.5a12.2 12.2 0 0 1-2.4 10.5 12.1 12.1 0 0 1-4.9 4.2M65 223.4l.1 .1M65.1 223.6a5.1 5.1 0 0 1 2.3 4.3 15.9 15.9 0 0 1-7.8 13.6 4.4 4.4 0 0 1-4.4 .1M65.6 223.8a4.7 4.7 0 0 1 2.6 4.2 15.7 15.7 0 0 1-5.4 12.4 6.4 6.4 0 0 1-6.2 2l-.8-.5M66 224a5.5 5.5 0 0 1 2.4 5.6 15.9 15.9 0 0 1-7.8 12.5 4.4 4.4 0 0 1-4.4 .1M66.4 227.9a14.3 14.3 0 0 1-7.2 12.7M66.6 224.4a5 5 0 0 1 2.7 5.2 16.1 16.1 0 0 1-7.4 12.8 4.6 4.6 0 0 1-5.1 .1M67 224.6l.1 .1M67.1 224.7a5 5 0 0 1 2.3 4.4 15.7 15.7 0 0 1-7.8 13.5 4.4 4.4 0 0 1-4.3 .2M67.4 228.4a14.7 14.7 0 0 1-7.3 12.8"/>
<path d="M67.6 225a4.6 4.6 0 0 1 2.6 4.1 15.7 15.7 0 0 1-7.3 13.8 4.4 4.4 0 0 1-5.1 .2M68 225.2h.1M68.1 225.3a5 5 0 0 1 2.3 4.4 15.9 15.9 0 0 1-7.8 13.5 4.4 4.4 0 0 1-4.4 .1M68.4 229a14.5 14.5 0 0 1-7.2 12.8M68.5 225.6a4.6 4.6 0 0 1 2.7 4.1 15.5 15.5 0 0 1-8.3 14.3 4 4 0 0 1-4.1-.4M69 225.7l.1 .1M69.1 225.8a5.2 5.2 0 0 1 2.3 4.5 15.9 15.9 0 0 1-7.8 13.5 4.4 4.4 0 0 1-4.4 .1M69.4 229.5a14.5 14.5 0 0 1-7.3 12.9M69.6 226.1a5.1 5.1 0 0 1 2.6 5.2 16 16 0 0 1-7.3 12.8 4.6 4.6 0 0 1-5.1 .1M70 226.3a4.6 4.6 0 0 1 2.4 4.5 15.9 15.9 0 0 1-7.8 13.6 4.4 4.4 0 0 1-4.3 .1M70.4 230.1a14.6 14.6 0 0 1-7.3 12.8M70.6 226.7a5 5 0 0 1 2.6 5.2 16.1 16.1 0 0 1-7.3 12.7 4.4 4.4 0 0 1-5.1 .2"/>
<path d="M71 226.9l.1 .1M71.1 227a4.9 4.9 0 0 1 2.2 4.4 15.7 15.7 0 0 1-7.7 13.6 4.4 4.4 0 0 1-4.4 .1M71.2 227.1a4.2 4.2 0 0 1 4.5 4.1 15.7 15.7 0 0 1-4 11.6 10 10 0 0 1-7.4 4.4 4 4 0 0 1-3.3-2.2M71.4 230.7a14.6 14.6 0 0 1-7.1 12.7l-.2 .1M71.5 227.3a4.6 4.6 0 0 1 2.7 4.2 15.5 15.5 0 0 1-8.3 14.2 4 4 0 0 1-4.1-.3M72 227.5a5.6 5.6 0 0 1 2.4 5.6l-.6 3.1 .9 .5M72.4 231.3a14.5 14.5 0 0 1-7.3 12.8M72.6 227.9a4.7 4.7 0 0 1 2.6 4.1 12 12 0 0 1-.5 4.7M73 228.1a4.9 4.9 0 0 1 2.3 4.7l-.1 1.5-.5 2.4M73.3 231.9a14.3 14.3 0 0 1-7.2 12.7M73.5 227.6l2.8 1.6a5.6 5.6 0 0 1 2.3 5 17.3 17.3 0 0 1-8.4 13.9 5.1 5.1 0 0 1-4.9 .1l-2.8-1.6M74.4 232.4v1.1l-.5 2.8"/>
<path d="M74.7 236.7a14.9 14.9 0 0 1-8.3 9.6 4.3 4.3 0 0 1-4.2-.7M92 225.3a1.15 1.15 0 0 1 1.6 .9M93 225.4l.3 .2 .4 .7M108.6 234.9a10 10 0 0 1 4.9 8.2 29.8 29.8 0 0 1-4.1 16.9 30.9 30.9 0 0 1-13.2 13.3 10 10 0 0 1-9.8 .1M109 235.1l.7 .4M109.7 235.5a10 10 0 0 1 4.6 7.5 28.3 28.3 0 0 1-3.6 17.1 32.2 32.2 0 0 1-12.3 13.2 12.1 12.1 0 0 1-9.8 1.2l-1.1-.5M109.7 235.5a9.9 9.9 0 0 1 4.5 8.1 30.5 30.5 0 0 1-4.8 18.1 31.9 31.9 0 0 1-11.8 11.7 11.7 11.7 0 0 1-9.2 1.1l-.9-.5M109.7 235.5h.1M148.4 230a1.16 1.16 0 0 1 1.6-1h36a33.4 33.4 0 0 1 6.5 .2l.3 .4 .1 .4M148.4 230v36.2h44.5v-36.2M148.4 230h44.5M159.7 229v-4h22v4"/>
<path d="M160.4 220.1l20.6-.6-.8 .4v.3M160.4 220.2l.7 .4v.3M160.4 221.6l.7 .4M160.4 223l.7 .4v.4M161.1 222v.4M180.1 223.8l.9-.1-.8 .4v.4l.8 .4-.9 .1zM180.2 221.6l-18.8 .7-.8 .4M180.2 224.5h-.1M180.2 221.3l-19.1 .7M180.2 222.7l-19.1 .7M180.2 224.1l-.1 .1M180.2 220.2l.8 .5"/>
<path d="M180.2 223.1l.8 .4M180.2 220.2l-18.2 .6a1.84 1.84 0 0 0-1.4 .5M180.2 223.1l-18.2 .6a1.84 1.84 0 0 0-1.4 .5M181 220.9l-.8 .4v.3l.8 .5M181 222.1l-20.7 .7 .1 .2 20.6-.7-.8 .4v.4M181 220.7l-4.4 .2-14.4 .4-1.9 .1v.1l20.7-.6M181 223.5l-20.7 .7v.8M181 220.7v.1M181 222.1v.1M181 223.5v.2M181 224.9v.1M56.2 242.2a19.7 19.7 0 0 0 .6 12 9.4 9.4 0 0 0 3.7 4.2"/>
<path d="M57.2 242.7l.1 .1M60.1 244.5l.2 .1M112.9 245.2a32.2 32.2 0 0 1-7.9 20.3 26.9 26.9 0 0 1-7.5 6.3M86.7 273.6l.8 .4M148.4 268.2a1.16 1.16 0 0 0 1.6 1h41.6a1.05 1.05 0 0 0 1.3-1M148.4 268.2v-1h44.5v1M148.4 268.2h44.5M149.4 266.2v1M191.9 266.2v1"/>
<circle cx="170.7" cy="118.2" r="2"/>
<circle cx="157.2" cy="122.6" r="2"/>
<circle cx="170.7" cy="146" r="11"/>
<circle cx="259.9" cy="181.6" r="22"/>
</g>
<g fill="none" stroke="#000" stroke-width=".2">
<path d="M33 34.5l2.2-2.6 2.8-2.5 2.6-1.9 3.3-1.8 3.7-1.4 3.6-.9 3.7-.5h2.9l3.9 .3 4 1 3.2 1.2 3.1 1.5 2.8 1.8 2.8 2.4 2.3 2.4 2.1 2.9 1.7 3 1.4 3 1.2 4.1 .5 2.8 .2 2.6-.2 4.7-.7 3.7-1.1 3.7-1.4 3-2.1 3.4-2.4 3.1-2.1 2.1-2.9 2.3-2.4 1.5-3.4 1.6-3.6 1.2"/>
<circle cx="60.7" cy="196.3" r="16.1"/>
<circle cx="258.8" cy="188.5" r="36.2"/>
</g>
<text font-size="8.5" x="311.4" y="279.7">Potenciometro_BZL_Dibujo</text>
<g font-size="5.3">
<text x="41" y="9.5">8</text>
<text x="88.5" y="9.5">7</text>
<text x="138.5" y="9.5">6</text>
<text x="188.5" y="9.5">5</text>
<text x="238.5" y="9.5">4</text>
<text x="288.5" y="9.5">3</text>
<text x="338.5" y="9.5">2</text>
<text x="386" y="9.5">1</text>
<text x="16.2" y="31.3">F</text>
<text x="411.2" y="31.3">F</text>
<text x="16.1" y="75.5">E</text>
<text x="411.1" y="75.5">E</text>
<text x="15.5" y="125.5">D</text>
<text x="410.5" y="125.5">D</text>
<text x="15.4" y="175.5">C</text>
<text x="410.4" y="175.5">C</text>
<text x="16" y="225.5">B</text>
<text x="411" y="225.5">B</text>
<text x="15.5" y="269.8">A</text>
<text x="410.5" y="269.8">A</text>
<text x="41" y="291.5">8</text>
<text x="88.5" y="291.5">7</text>
<text x="138.5" y="291.5">6</text>
<text x="188.5" y="291.5">5</text>
<text x="238.5" y="291.5">4</text>
<text x="288.5" y="291.5">3</text>
<text x="338.5" y="291.5">2</text>
<text x="386" y="291.5">1</text>
</g>
<g font-size="4.7" fill="#808080">
<text x="115.9" y="47.1" transform="rotate(-90 115.9 47.1)">18.60</text>
<text x="228.8" y="49.3" transform="rotate(-90 228.8 49.3)">18.10</text>
<text x="123" y="69.5" transform="rotate(-90 123 69.5)">2.00</text>
<text x="213.9" y="73.9" transform="rotate(-90 213.9 73.9)">6.73</text>
<text x="226.5" y="96.4" transform="rotate(-90 226.5 96.4)">12.75</text>
<text x="165.8" y="108">0.81</text>
<text x="25.6" y="118.9" transform="rotate(-90 25.6 118.9)">3.00</text>
<text x="89.3" y="121.3" transform="rotate(-90 89.3 121.3)">1.50</text>
<text x="141.9" y="130.2" transform="rotate(-30 141.9 130.2)">2.00</text>
<text x="192.6" y="127.6" transform="rotate(-90 192.6 127.6)">1.50</text>
<text x="398.2" y="141.8" transform="rotate(-90 398.2 141.8)">23.02</text>
<text x="124.6" y="153.8" transform="rotate(-90 124.6 153.8)">6.27</text>
<text x="205.6" y="150.9" transform="rotate(10 205.6 150.9)">R3.17</text>
<text x="134.3" y="163.5" transform="rotate(-27 134.3 163.5)">R11.12</text>
<text x="200" y="191.6" transform="rotate(-90 200 191.6)">0.75</text>
<text x="349.1" y="189.2">18.60</text>
<text x="213.9" y="223.6" transform="rotate(-90 213.9 223.6)">2.00</text>
<text x="137.4" y="253.9" transform="rotate(-90 137.4 253.9)">18.10</text>
<text x="97.6" y="270.4">R VERDADERO11.12</text>
</g>
<g font-size="4.7">
<text x="176.8" y="63.7">C</text>
<text x="48.3" y="100.5">DETALLE C</text>
<text x="46" y="105.1">ESCALA 4 : 1</text>
<text x="189.6" y="150.9">B</text>
<text x="49.3" y="224.7">DETALLE A</text>
<text x="46.7" y="229.2">ESCALA 4 : 1</text>
<text x="72.4" y="235.6">A</text>
<text x="247.7" y="245.8">DETALLE B</text>
<text x="244.8" y="250.4">ESCALA 4 : 1</text>
<text x="331" y="246.2">Bonilla Zuñiga Leonardo</text>
</g>
<text font-size="4.1" x="21" y="293.7">Producto SOLIDWORKS Educational. Solo para uso en la enseñanza.</text>
<text font-size="3.9" x="400.9" y="275.5">A3</text>
<g font-size="2">
<text x="231.8" y="234.6">SI NO SE INDICA LO CONTRARIO:</text>
<text x="231.8" y="237.1">LAS COTAS SE EXPRESAN EN MM</text>
<text x="231.8" y="239.6">ACABADO SUPERFICIAL:</text>
<text x="264.4" y="234.6">ACABADO:</text>
<text x="311.3" y="234.5">REBARBAR Y</text>
<text x="311.3" y="237">ROMPER ARISTAS</text>
<text x="311.3" y="239.5">VIVAS</text>
<text x="342.6" y="236">NO CAMBIE LA ESCALA</text>
<text x="383.3" y="236.2">REVISIÓN</text>
<text x="231.8" y="242.1">TOLERANCIAS:</text>
<text x="233.4" y="244.6">LINEAL:</text>
<text x="233.4" y="247.1">ANGULAR:</text>
<text x="244.3" y="252">NOMBRE</text>
<text x="260" y="251.9">FIRMA</text>
<text x="277.2" y="251.9">FECHA</text>
<text x="329.9" y="251.9">TÍTULO:</text>
<text x="230.6" y="256.1">DIBUJ.</text>
<text x="230.7" y="260.3">VERIF.</text>
<text x="230.4" y="264.4">APROB.</text>
<text x="230.5" y="268.8">FABR.</text>
<text x="230.7" y="273.1">CALID.</text>
<text x="285.6" y="272.5">MATERIAL:</text>
<text x="330.1" y="272.5">N.º DE DIBUJO</text>
<text x="285.6" y="285.5">PESO:</text>
<text x="330.1" y="285.6">ESCALA:2:1</text>
<text x="374.5" y="285.6">HOJA 1 DE 1</text>
</g>
</svg>
